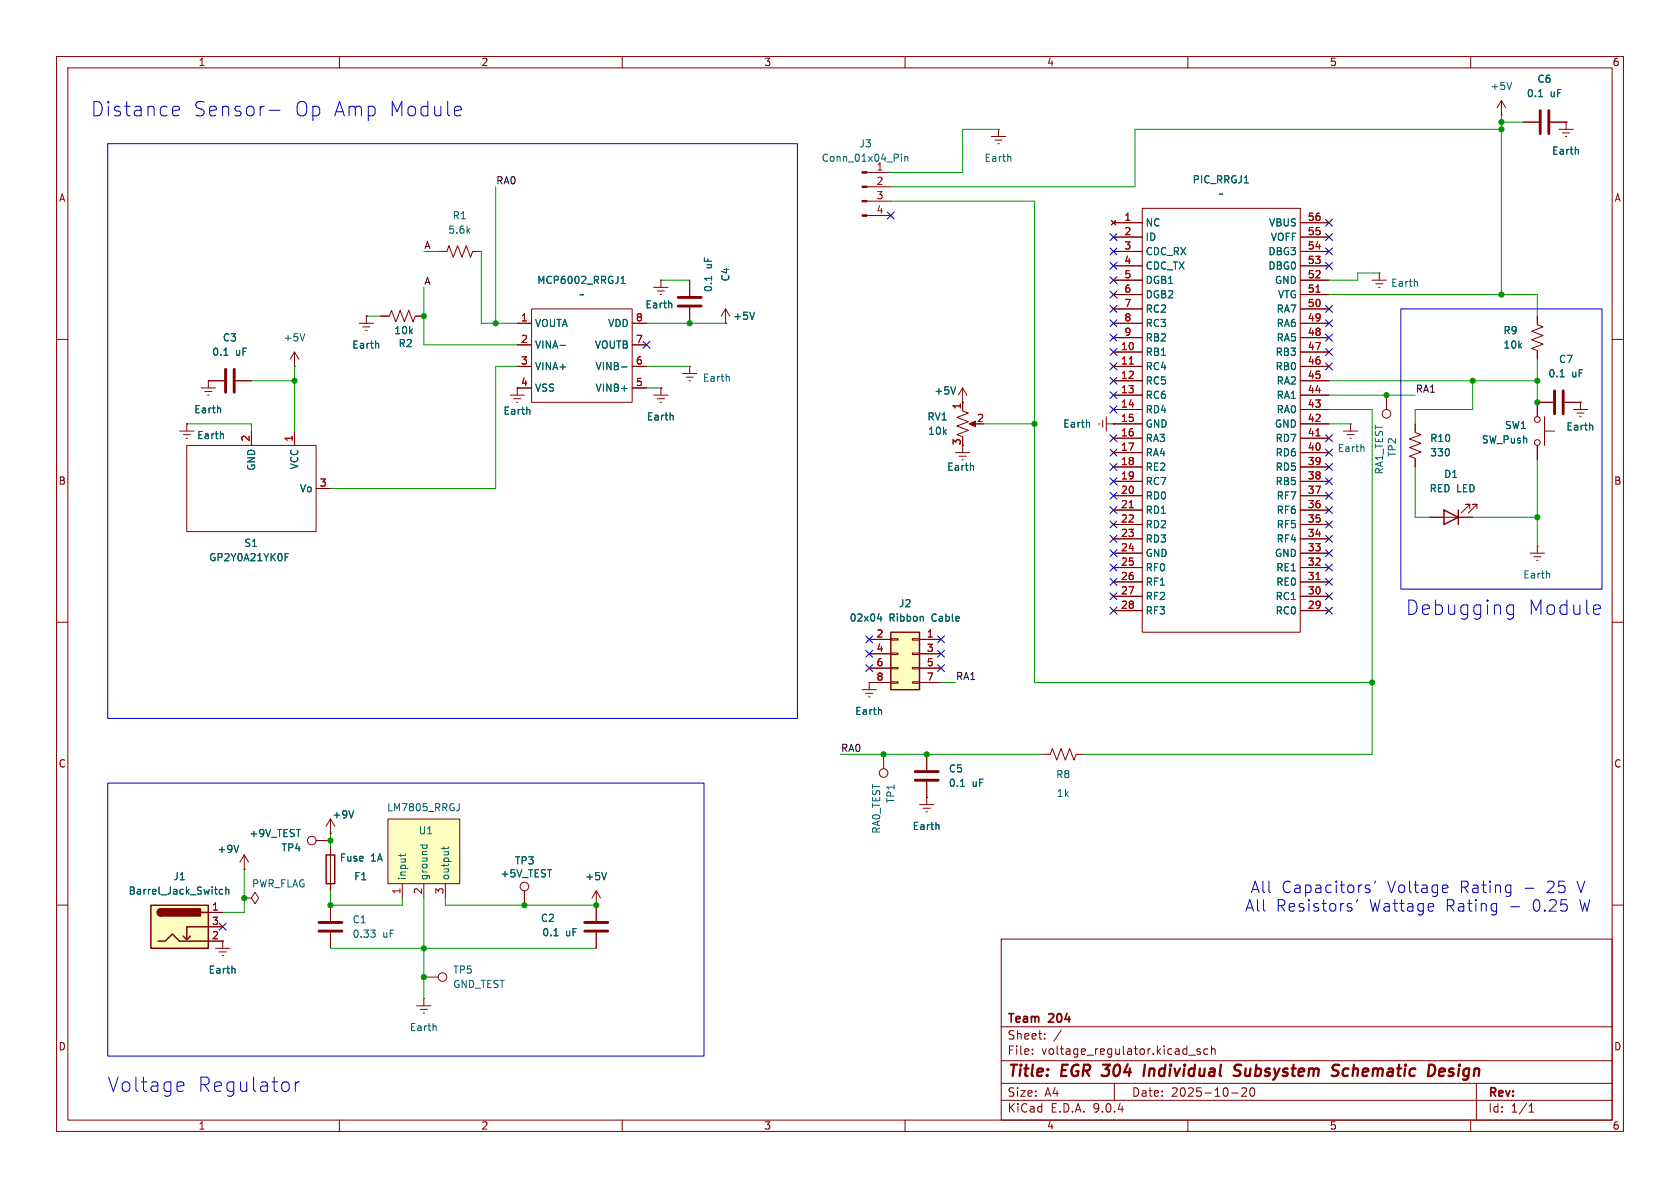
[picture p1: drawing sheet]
<svg xmlns="http://www.w3.org/2000/svg" width="297mm" height="210mm" viewBox="0 0 297 210" stroke-linecap="round" stroke-linejoin="round" font-family="sans-serif">
<g fill="none" stroke="#840000" stroke-width=".18">
<path d="M10 10h277v190h-277zM12 12h273v186h-273zM60 10v2M110 10v2M160 10v2M210 10v2M260 10v2M10 60h2M170.2 72.6l1 .4-2 .8 2 .7-2 .8 2 .8-2 .7 1 .4v.3M170.2 71.1v1.3M171.7 74.9h1M285 60h2"/>
<path d="M10 110h2M285 110h2M92.7 157.5v2.5M10 160h2M58.4 160v2.8M58.4 164.8v2.8M177 166h108v32h-108zM285 160h2M60 198v2M110 198v2M160 198v2M177 194.5h108"/>
<path d="M177 191.5h108M177 187.5h108M177 181.5h108M182.5 186.3v.1M182.5 185.5v.1M184.7 183.6v.1M184.7 182.8v.1M187.6 182.1l-1.3 2M197 191.5v3M210 198v2M210.2 186.5h1.1M212.2 185.5l-.4-.1-.2 .2 .1 .2 .5 .2v.3h-.6"/>
<path d="M213.5 185.5l-.4-.1-.3 .3v.4l.2 .2h.5M214.2 185.5l.2-.1 .3 .1 .1 .9M214.2 184.9v1.5M217.7 193.2h1.2M220.1 192.3l-.6 .1M220.3 192.4v.5l-.8 .9h.9M221.1 192.4a.81 .81 0 0 0 .4 1.4l.2-.1 .1-.5-.1-.8M260 198v2M261 191.5v6.5M270.3 196.6h.9M270.3 195.5l.4-.4v1.5"/>
<circle cx="92.7" cy="156.7" r=".76"/>
</g>
<path d="M202.4 188.2l-.2 2M219.4 188.3a.85 .85 0 0 0-1 .1 .45 .45 0 0 0 .2 .8l.3 .1a.49 .49 0 0 1 .4 .5 .49 .49 0 0 1-.5 .4l-.7-.1M236.5 189.4a.44 .44 0 0 1 0 .6M236.5 188.2l.3 .1M238.2 188.9a.66 .66 0 0 0-.8 .4v.7l.3 .2h.4M254.4 189.5l1-.1v-.4l-.2-.1-.6 .1-.2 .9 .2 .3 .6-.1" fill="none" stroke="#840000" stroke-width=".4"/>
<path d="M171.3 74.9l1.2-.5v1z" fill="#840000" stroke="#840000" stroke-width=".18"/>
<path d="M56.4 163.1h4.1M56.4 164.6h4.1" fill="none" stroke="#840000" stroke-width=".51"/>
<path d="M65.5 164.4h.8l-.4 .5M66.2 165l.1 .1-.1 .5" fill="none" stroke="#006464" stroke-width=".18"/>
<path d="M68.6 144.8h12.7v11.4h-12.7z" fill="#ffffc2"/>
<g fill="none" stroke="#840000" stroke-width=".18">
<path d="M265.4 17.8l-.7 1.3M265.4 17.8l.8 1.3M265.4 17.8v2.5M153.3 30.5h4.2M153.3 33h4.2M153.3 35.6h4.2M153.3 38.1h4.2M265.4 20.3h.1M269.2 21.6h2.8M274.1 21.6h2.8M275.6 22.9h2.5M276.2 23.5h1.3"/>
<path d="M276.7 24.1h.3M276.9 21.6h.1M276.9 21.6v1.3M242.6 49.5h2.5M243.2 50.2h1.3M243.7 50.8h.3M243.8 48.3h.1M243.8 48.3v1.2M120.6 66h2.6M121.3 66.7h1.3M121.8 67.3h.2M121.9 64.8h.1"/>
<path d="M121.9 64.8v1.2M170.2 78.7v1.3M194.3 74.8v.3M194.9 74.3v1.3M195.6 74.9h1.2M195.6 73.7v2.5M196.8 74.9h.1M237.5 76.2h2.5M238.1 76.8h1.3M238.6 77.5h.3M238.8 74.9h.1M238.8 74.9v1.3"/>
<path d="M168.9 80h2.5M169.5 80.6h1.3M170.1 81.3h.2M252.7 91.4h7.6M259.8 89.9v-.7h-.7h.7l-1.5 1.5M261.1 89.9v-.7h-.8h.8l-1.5 1.5M270.5 97.8h2.5M271.1 98.4h1.3M271.7 99.1h.2M271.8 96.5h.1M271.8 96.5v1.3M163.8 133.4v2.7"/>
<path d="M163.8 138.2v2.8M184.1 133.4h1.6l.4-1.1 .7 2.1 .8-2.1 .7 2.1 .8-2.1 .8 2.1 .3-1h1.6M43.2 153.7h.1M43.2 158.8h1.2l.7-1.1 .6 1.1-.6 1-.7-1M43.2 158.8h.1M43.2 151.1l-.8 1.3M43.2 151.1l.7 1.3M43.2 151.1v2.6M58.4 149.9v7.6M68.6 144.8h12.7v11.4h-12.7zM71.1 156.2v2.6M74.9 156.2v2.6"/>
<path d="M78.7 156.2v2.6M38.1 167.6h2.5M38.7 168.3h1.3M39.2 168.9h.3M39.4 166.4h.1M39.4 166.4v1.2"/>
</g>
<g fill="none" stroke="#006464" stroke-width=".18">
<path d="M267.2 14.5l-.4 1.3M272 17.1h.7M159.4 27.2v.2M159.4 27.7v.8M160 27.7v.8M160 27.8l.1-.1h.3l.1 .8M279 26.5v.7M250.5 49.8l.1 .8M128.9 66.6v.8M192.6 74.7v.8M241.1 79v.8M172 82.3l.1 .8"/>
<path d="M273.9 101.4l.1 .8M169.8 139h.7M42.2 149.4l-.4 1.3M70.9 150.9v.5M71.7 150.9l-.2 .3h-1.1M74.2 149.4h1.3M74.7 149.4v.3M75.4 149.4l.1 .3M78.5 149.7v.5M79.3 149.7l-.2 .3h-1.1M81.2 142.1v.9l-.4 .3M41.5 171.2v.8"/>
</g>
<path d="M255.3 90.2l2.5 1.2-2.5 1.3zM257.8 90.2v2.5M57.7 151.1h1.5v5.1h-1.5z" fill="none" stroke="#840000" stroke-width=".25"/>
<g fill="#840000" stroke="#840000" stroke-width=".18">
<path d="M152.4 30.4h.9v.2h-.9z"/>
<path d="M152.4 32.9h.9v.2h-.9z"/>
<path d="M152.4 35.4h.9v.3h-.9z"/>
<path d="M152.4 38h.9v.2h-.9z"/>
</g>
<path d="M272.3 19.6v4M273.8 19.6v4M161.8 137.9h4.1M161.8 136.4h4.1" fill="none" stroke="#840000" stroke-width=".51"/>
<path d="M26.7 160h10.1v7.6h-10.1z" fill="#ffffc2"/>
<path d="M26.7 160h10.1v7.6h-10.1zM27.9 166.4h1.3l1.3-1.3 1.2 1.3h5.1M28.4 160.7a.64 .64 0 0 0-.6 .6 .64 .64 0 0 0 .6 .6M33.7 165.5l-.7 .6M35.6 161.3h1.2M36.8 163.8h-3.8v2.3l-.6-.6" fill="none" stroke="#840000" stroke-width=".25"/>
<g fill="#840000" stroke="#840000" stroke-width=".25">
<path d="M28 160.8l.4-.1v1.2a.63 .63 0 0 1-.5-.4 .63 .63 0 0 1 .1-.7z"/>
<path d="M28.4 160.7h7v1.2h-7z"/>
</g>
<g fill="none" stroke="#840000" stroke-width=".18">
<path d="M175.3 24.1h2.5M175.9 24.8h1.3M176.4 25.4h.3M176.5 22.9h.1M176.5 22.9v1.2M271.8 55.9v1.5l1 .4-2 .7 2 .8-2 .8 2 .7-2 .8 1 .4v1.5M170.2 71.1h.1M170.2 68.6l-.8 1.3M170.2 68.6l.7 1.3M170.2 68.6v2.5M271.8 78.7v2.6M273 76.2h1.8"/>
<path d="M273 73.7v5M274.6 71.1h-2.8v2.6M276.6 71.1h2.8M152.4 121.9h2.5M153 122.6h1.3M153.5 123.2h.3M153.7 120.7h.1M153.7 120.7v1.2M156.2 133.4v2.5M55.9 148.6h2.5M58.4 147.3h.1M58.4 144.8l-.7 1.3"/>
<path d="M58.4 144.8l.8 1.3M58.4 144.8v2.5M105.4 157.5l-.8 1.3M105.4 157.5l.8 1.3M105.4 157.5v5.3M162.6 142.2h2.5M163.2 142.9h1.3M163.7 143.5h.3M163.8 141h.1M163.8 141v1.2M36.8 161.3h2.6M36.8 163.8h2.6"/>
<path d="M36.8 166.4h2.6M73.7 177.8h2.5M74.3 178.4h1.3M74.8 179.1h.3M74.9 176.5h.1M74.9 176.5v1.3M74.9 172.7h2.6M105.4 160h.1M105.4 164.8v2.8"/>
<circle cx="271.8" cy="74.2" r=".51"/>
<circle cx="271.8" cy="78.2" r=".51"/>
<circle cx="156.2" cy="136.7" r=".76"/>
<circle cx="55.1" cy="148.6" r=".76"/>
<circle cx="78.2" cy="172.7" r=".76"/>
</g>
<path d="M178.6 27.7l.1 .8M168.9 68.4l-.4 1.3M275.8 66.6h.7M155.8 125.5v.8M39.4 157.3l-.4-.1-.2 .3 .1 .5h.5M39.9 157.3l.2-.1 .3 .1 .1 .8M39.9 156.8v1.3M62.5 143.3l-.4 1.3M107.2 154.2l-.4 1.3M165.9 145.8l.1 .8M97.9 165.4h.8M77 181.4l.1 .8" fill="none" stroke="#006464" stroke-width=".18"/>
<path d="M274.8 69.1v4.1M276.4 69.1v4.1M103.4 163.1h4M103.4 164.6h4" fill="none" stroke="#840000" stroke-width=".51"/>
<path d="M157.5 111.8h5.1v10.1h-5.1z" fill="#ffffc2"/>
<g fill="none" stroke="#840000" stroke-width=".18">
<path d="M196.5 39l.7 .8M196.8 39.4h5.1M197.2 39l-.7 .8M201.9 36.8h28v75h-28zM229.9 39.4h5M269.2 21.6h2.8M274.1 21.6h2.8M276.9 21.6h.1M63.5 57.2h2.5M64.1 57.8h1.3M64.6 58.4h.3M64.8 55.9h.1"/>
<path d="M64.8 55.9v1.3M67.3 55.9h1.5l.4-1 .8 2 .7-2 .8 2 .8-2 .7 2 .4-1h1.5M77.5 44.5h1.5l.4-1.1 .7 2.1 .8-2.1 .8 2.1 .7-2.1 .8 2.1 .4-1h1.5M91.4 57.2h2.6M94 54.6h17.8v16.5h-17.8zM111.8 57.2h2.5M115.6 50.8h2.5M116.2 51.4h1.3M116.7 52.1h.3M116.8 49.5h.1M116.8 49.5v1.3M121.9 49.5v2.8"/>
<path d="M121.9 54.4v2.8M128.3 57.2h.1M128.3 54.6l-.8 1.3M128.3 54.6l.7 1.3M128.3 54.6v2.6M196.8 41.9h5.1M196.8 44.5h5.1M196.8 47h5.1M196.8 49.5h5.1M196.8 52.1h5.1M196.8 54.6h5.1M196.8 57.2h5.1"/>
<path d="M196.8 59.7h5.1M229.9 41.9h5M229.9 44.5h5M229.9 47h5M229.9 49.5h5M229.9 52.1h5M229.9 54.6h5M229.9 57.2h5M229.9 59.7h5M271.8 55.9v1.3M31.7 76.2h2.6M32.4 76.8h1.3"/>
<path d="M32.9 77.5h.2M33 78.7h22.9v15.3h-22.9zM33 74.9h.1M33 74.9v1.3M35.6 68.6h2.5M36.2 69.2h1.3M36.7 69.9h.3M36.8 67.3h.1M36.8 67.3h2.8M36.8 67.3v1.3M41.7 67.3h2.7M44.4 76.2v2.5"/>
<path d="M52.1 64.8h.1M52.1 62.2l-.8 1.3M52.1 62.2l.7 1.3M52.1 62.2v2.6M52.1 76.2v2.5M90.2 69.9h2.5M90.8 70.5h1.3M91.3 71.1h.3M91.4 64.8h2.6M91.4 61h2.6M94 68.6h-2.6v1.3M111.8 64.8h2.5"/>
<path d="M111.8 68.6h2.5M111.8 61h2.5M115.6 69.9h2.5M116.2 70.5h1.3M116.7 71.1h.3M116.8 68.6h.1M116.8 68.6v1.3M170.2 71.1h.1M170.2 71.1v1.3M196.8 74.9h.1M196.8 62.2h5.1M196.8 64.8h5.1"/>
<path d="M196.8 67.3h5.1M196.8 69.9h5.1M196.8 72.4h5.1M196.8 74.9h5.1M196.8 77.5h5.1M229.9 62.2h5M229.9 64.8h5M229.9 67.3h5M229.9 69.9h5M229.9 72.4h5M229.9 74.9h5M229.9 77.5h5"/>
<path d="M245.1 69.9v2.5M250.2 74.9v1.6l1 .3-2 .8 2 .8-2 .7 2 .8-2 .7 1 .4v1.6M271.8 62.2v1.3M271.8 78.7v2.6M274.6 71.1h-2.8v2.6M276.6 71.1h2.8M278.1 72.4h2.6M278.8 73h1.2M279.3 73.7h.2M279.4 71.1h.1M279.4 71.1v1.3M55.9 86.4h2.5"/>
<path d="M196.8 80h5.1M196.8 82.6h5.1M196.8 85.1h5.1M196.8 87.6h5.1M196.8 90.2h5.1M196.8 92.7h5.1M196.8 95.3h5.1M196.8 97.8h5.1M229.9 80h5M229.9 82.6h5M229.9 85.1h5M229.9 87.6h5"/>
<path d="M229.9 90.2h5M229.9 92.7h5M229.9 95.3h5M229.9 97.8h5M252.7 91.4h2.6M257.8 91.4h2.5M153.7 113h3.8M153.7 115.6h3.8M153.7 118.1h3.8M157.5 112.9h1.2v.3h-1.2zM157.5 115.4h1.2v.3h-1.2zM157.5 118h1.2v.2h-1.2z"/>
<path d="M161.3 112.9h1.3v.3h-1.3zM161.3 115.4h1.3v.3h-1.3zM161.3 118h1.3v.2h-1.3zM162.6 113h3.8M162.6 115.6h3.8M162.6 118.1h3.8M196.8 100.3h5.1M196.8 102.9h5.1M196.8 105.4h5.1M196.8 108h5.1M229.9 100.3h5M229.9 102.9h5"/>
<path d="M229.9 105.4h5M229.9 108h5M153.7 120.7h.1M153.7 120.7h3.8M157.5 120.5h1.2v.3h-1.2zM161.3 120.5h1.3v.3h-1.3zM162.6 120.7h3.8M163.8 133.4v2.7M163.8 138.2v2.8M43.2 153.7h.1M55.9 148.6h2.5M58.4 147.3h.1"/>
<path d="M58.4 149.9v1.2M58.4 156.2v1.3M92.7 157.5v2.5M163.8 141h.1M36.8 161.3h2.6M36.8 163.8h2.6M36.8 166.4h2.6M39.4 166.4h.1M105.4 160h.1M105.4 160v2.8M105.4 164.8v2.8"/>
<circle cx="245.1" cy="73.2" r=".76"/>
</g>
<path d="M157.5 111.8h5.1v10.1h-5.1z" fill="none" stroke="#840000" stroke-width=".25"/>
<g fill="none" stroke="#006464" stroke-width=".18">
<path d="M272 17.1h.7M279 26.5v.7M53.9 59l-.4 1.3M109.8 50.1h.7M109.8 49.2l.4-.4v1.3M118.7 53.6l.1 .8M125.8 48.8v.8M133.4 55.2l-.4 1.3M38.9 72.2l.1 .8M39.5 76.8v.7M39.6 62.8h.7M66.9 60.8v.7"/>
<path d="M93.6 72.4l.1 .8M99 61.1h1M109.9 64.9h.9M119 73.5v.7M168.9 68.4l-.4 1.3M192.6 74.7v.8M275.8 66.6h.7M281.5 75.2l.1 .8M50.4 98.5h.4M50.4 97.9h.6M172 82.3l.1 .8M155.1 109.4h.8"/>
<path d="M155.7 109v.8M155.8 125.5v.8M169.8 139h.7M39.4 157.3l-.4-.1-.2 .3 .1 .5h.5M39.9 157.3l.2-.1 .3 .1 .1 .8M39.9 156.8v1.3M42.2 149.4l-.4 1.3M62.5 143.3l-.4 1.3M107.2 154.2l-.4 1.3M165.9 145.8l.1 .8M41.5 171.2v.8M97.9 165.4h.8"/>
</g>
<path d="M232.7 51.7h.7M199.6 64.4h.8M232.7 77.1h.7M199.6 89.8h.8M232.7 102.5h.7" fill="none" stroke="#a90000" stroke-width=".18"/>
<path d="M119.9 54.1h4.1M119.9 52.6h4.1M39.9 65.3v4M41.4 65.3v4" fill="none" stroke="#840000" stroke-width=".51"/>
<g fill="none" stroke="#009600" stroke-width=".18">
<path d="M87.6 33v24.2M157.5 35.6h25.4v85.1h59.7M176.5 22.9h-6.3v7.6h-12.7M265.4 20.3v31.8M265.4 22.9h-64.7v10.1h-43.2M265.4 21.6h3.8M64.8 55.9h2.5M74.9 50.8v10.2h16.5M74.9 44.5h2.6M85.1 44.5v12.7h6.3M114.3 57.2h14M116.8 49.5h5.1"/>
<path d="M234.9 52.1h36.9v3.8M243.8 48.3h-3.8v1.2h-5.1M33 74.9h11.4v1.3M44.4 67.3h7.7M52.1 64.8v11.4M91.4 64.8h-3.8v21.6h-29.2M114.3 64.8h7.6M114.3 68.6h2.5M174 74.9h8.9M234.9 74.9h3.9M234.9 72.4h7.7v61h-50.8M234.9 67.3h36.9"/>
<path d="M234.9 69.9h15.3M260.3 67.3v5.1h-10.1v2.5M271.8 63.5v7.6M250.2 82.6v8.8h2.5M260.3 91.4h11.5M271.8 81.3v15.2M148.6 133.4h35.5M166.4 120.7h2.5M43.2 153.7v7.6h-3.8M58.4 157.5v2.5h12.7v-1.2M58.4 147.3v2.6M74.9 158.8v17.7"/>
<path d="M78.7 158.8v1.2h26.7M58.4 167.6h47"/>
</g>
<g fill="none" stroke="#000084" stroke-width=".18">
<path d="M156.9 37.5l1.2 1.2M158.1 37.5l-1.2 1.2M234.3 38.8l1.3 1.2M235.6 38.8l-1.3 1.2M196.2 51.5l1.3 1.2M196.2 56.5l1.3 1.3M196.2 59.1l1.3 1.2M196.2 46.4l1.3 1.2M196.2 54l1.3 1.2M196.2 48.9l1.3 1.2M196.2 41.3l1.3 1.2M196.2 43.8l1.3 1.3"/>
<path d="M197.5 51.5l-1.3 1.2M197.5 56.5l-1.3 1.3M197.5 59.1l-1.3 1.2M197.5 46.4l-1.3 1.2M197.5 54l-1.3 1.2M197.5 48.9l-1.3 1.2M197.5 41.3l-1.3 1.2M197.5 43.8l-1.3 1.3M234.3 43.8l1.3 1.3M234.3 54l1.3 1.2M234.3 46.4l1.3 1.2M234.3 41.3l1.3 1.2"/>
<path d="M234.3 56.5l1.3 1.3M234.3 59.1l1.3 1.2M235.6 43.8l-1.3 1.3M235.6 56.5l-1.3 1.3M235.6 46.4l-1.3 1.2M235.6 54l-1.3 1.2M235.6 41.3l-1.3 1.2M235.6 59.1l-1.3 1.2M113.7 60.4l1.2 1.2M114.9 60.4l-1.2 1.2M196.2 64.2l1.3 1.2M196.2 61.6l1.3 1.2"/>
<path d="M196.2 66.7l1.3 1.2M196.2 69.2l1.3 1.3M196.2 71.8l1.3 1.2M196.2 76.9l1.3 1.2M196.2 79.4l1.3 1.2M197.5 76.9l-1.3 1.2M197.5 71.8l-1.3 1.2M197.5 69.2l-1.3 1.3M197.5 79.4l-1.3 1.2M197.5 64.2l-1.3 1.2M197.5 61.6l-1.3 1.2M197.5 66.7l-1.3 1.2"/>
<path d="M234.3 64.2l1.3 1.2M234.3 76.9l1.3 1.2M234.3 61.6l1.3 1.2M234.3 79.4l1.3 1.2M235.6 61.6l-1.3 1.2M235.6 64.2l-1.3 1.2M235.6 76.9l-1.3 1.2M235.6 79.4l-1.3 1.2M196.2 97.2l1.3 1.2M196.2 99.7l1.3 1.2M196.2 94.6l1.3 1.3M196.2 84.5l1.3 1.2"/>
<path d="M196.2 87l1.3 1.2M196.2 89.6l1.3 1.2M196.2 92.1l1.3 1.2M196.2 81.9l1.3 1.3M197.5 97.2l-1.3 1.2M197.5 99.7l-1.3 1.2M197.5 87l-1.3 1.2M197.5 94.6l-1.3 1.3M197.5 84.5l-1.3 1.2M197.5 89.6l-1.3 1.2M197.5 92.1l-1.3 1.2M197.5 81.9l-1.3 1.3"/>
<path d="M234.3 81.9l1.3 1.3M234.3 84.5l1.3 1.2M234.3 89.6l1.3 1.2M234.3 99.7l1.3 1.2M234.3 92.1l1.3 1.2M234.3 97.2l1.3 1.2M234.3 94.6l1.3 1.3M234.3 87l1.3 1.2M235.6 81.9l-1.3 1.3M235.6 84.5l-1.3 1.2M235.6 89.6l-1.3 1.2M235.6 99.7l-1.3 1.2"/>
<path d="M235.6 92.1l-1.3 1.2M235.6 97.2l-1.3 1.2M235.6 94.6l-1.3 1.3M235.6 87l-1.3 1.2M153.1 117.5l1.2 1.2M153.1 115l1.2 1.2M153.1 112.4l1.2 1.2M154.3 117.5l-1.2 1.2M154.3 115l-1.2 1.2M154.3 112.4l-1.2 1.2M165.8 117.5l1.2 1.2M165.8 115l1.2 1.2"/>
<path d="M165.8 112.4l1.2 1.2M167 117.5l-1.2 1.2M167 115l-1.2 1.2M167 112.4l-1.2 1.2M196.2 107.3l1.3 1.3M196.2 104.8l1.3 1.2M196.2 102.3l1.3 1.2M197.5 107.3l-1.3 1.3M197.5 104.8l-1.3 1.2M197.5 102.3l-1.3 1.2M234.3 102.3l1.3 1.2M234.3 104.8l1.3 1.2"/>
<path d="M234.3 107.3l1.3 1.3M235.6 102.3l-1.3 1.2M235.6 104.8l-1.3 1.2M235.6 107.3l-1.3 1.3M38.8 163.2l1.2 1.2M40 163.2l-1.2 1.2"/>
</g>
<g fill="none" stroke="#0000c2" stroke-width=".18">
<path d="M30.9 18.8l.7 .1 .1 .5-1.2 .2M47.6 19.5h1.9M81.2 18.8l.2 .1 .2 .5-1.3 .2M19 25.4h122v101.6h-122zM31.6 20.4l-.7 .1M81.4 20.4l-.2 .1M247.6 54.6h35.6v49.5h-35.6zM266.6 108.5l.2 .1 .8-.1M266.6 107l.2-.1 .8 .1M267.6 106.9v2.1a.69 .69 0 0 1-1.1 .3M282.6 106.9l.2 .1 .1 .5-1.2 .3M282.8 108.5l-.2 .1"/>
<path d="M19 138.4h105.5v48.3h-105.5zM238.5 159.7l.4 .1M241.4 156.8l.3 .3 .4 .1 .1 .2-.1 .3-.2 .1-.5-.1M242.1 156.5l-.4-.1-.3 .3M243.2 155.8l-.2 .4M253.4 159.8l.1 .4-1 .2M255.7 156.4l.2 .1 .1 .4-1 .2M255.9 157.7l-.2 .1M264.4 159.7l.2 .1M264.6 159.7l-.1 1.9M266.9 156.4l.2 .1M267.1 156.4l-.1 1.9"/>
<path d="M267.1 157.7l-.2 .1M269.6 157h1.6M238.5 160.4l.4 .1 .1 .3-.3 .3h-.3M264.6 161l-.2 .1M267.1 160.3h1.5M31.7 191.2l.7 .2 .1 .5-1.2 .2M32.4 192.8l-.7 .1M52.2 191.2v1.7M52.9 191.2a.65 .65 0 0 0-.7 .5"/>
</g>
<g fill="#009600" stroke="#009600" stroke-width=".18">
<circle cx="105.4" cy="160" r=".46"/>
<circle cx="92.7" cy="160" r=".46"/>
<circle cx="74.9" cy="172.7" r=".46"/>
<circle cx="74.9" cy="167.6" r=".46"/>
<circle cx="43.2" cy="158.8" r=".46"/>
<circle cx="58.4" cy="148.6" r=".46"/>
<circle cx="58.4" cy="160" r=".46"/>
<circle cx="265.4" cy="52.1" r=".46"/>
<circle cx="271.8" cy="67.3" r=".46"/>
<circle cx="271.8" cy="71.1" r=".46"/>
<circle cx="265.4" cy="21.6" r=".46"/>
<circle cx="265.4" cy="22.9" r=".46"/>
<circle cx="163.8" cy="133.4" r=".46"/>
<circle cx="182.9" cy="74.9" r=".46"/>
<circle cx="156.2" cy="133.4" r=".46"/>
<circle cx="52.1" cy="67.3" r=".46"/>
<circle cx="121.9" cy="57.2" r=".46"/>
<circle cx="87.6" cy="57.2" r=".46"/>
<circle cx="74.9" cy="55.9" r=".46"/>
<circle cx="271.8" cy="91.4" r=".46"/>
<circle cx="242.6" cy="120.7" r=".46"/>
<circle cx="260.3" cy="67.3" r=".46"/>
<circle cx="245.1" cy="69.9" r=".46"/>
</g>
<g font-size="3.5" fill="#0000c2">
<text x="16" y="20.8">Distance</text>
<text x="34.1" y="20.8">Sensor-</text>
<text x="52" y="20.8">Op Amp</text>
<text x="68.6" y="20.8">Module</text>
<text x="248.5" y="108.9">Debugging</text>
<text x="270.1" y="108.9">Module</text>
<text x="19" y="193.3">Voltage</text>
<text x="34.9" y="193.3">Regulator</text>
</g>
<g font-size="2.8" fill="#0000c2">
<text x="220" y="161.4">All</text>
<text x="221" y="158.1">All</text>
<text x="225.5" y="161.4">Resistors'</text>
<text x="226.5" y="158.1">Capacitors'</text>
<text x="242" y="161.4">Wattage</text>
<text x="245.2" y="158.1">Voltage</text>
<text x="255.5" y="161.4">Rating</text>
<text x="258" y="158.1">Rating</text>
<text x="270.9" y="161.4">0.25</text>
<text x="273.4" y="158.1">25</text>
<text x="278.9" y="158.1">V</text>
<text x="279.3" y="161.4">W</text>
</g>
<g font-size="2.8" fill="#840000">
<text x="178" y="190.9">Title:</text>
<text x="187.7" y="190.9">EGR 304</text>
<text x="203.8" y="190.9">Individual</text>
<text x="220.6" y="190.9">Subsystem</text>
<text x="238.8" y="190.9">Schematic</text>
<text x="256.5" y="190.9">Design</text>
</g>
<g font-size="2.1" fill="#840000">
<text x="178" y="184">Sheet:</text>
<text x="178" y="181.2">Team</text>
<text x="185.5" y="181.2">204</text>
<text x="178" y="186.7">File:</text>
<text x="184.1" y="186.7">voltage_regulator.kicad_sch</text>
<text x="178" y="196.9">KiCad</text>
<text x="178" y="194.1">Size:</text>
<text x="184.7" y="194.1">A4</text>
<text x="185.7" y="196.9">E.D.A.</text>
<text x="193.3" y="196.9">9.0.4</text>
<text x="200" y="194.1">Date:</text>
<text x="207" y="194.1">2025-10-20</text>
<text x="263" y="194.3">Rev:</text>
<text x="263" y="196.9">Id:</text>
<text x="267.1" y="196.9">1/1</text>
</g>
<g font-size="1.8" fill="#840000">
<text x="35" y="11.9">1</text>
<text x="85" y="11.9">2</text>
<text x="135" y="11.9">3</text>
<text x="185" y="11.9">4</text>
<text x="235" y="11.9">5</text>
<text x="285" y="11.9">6</text>
<text x="10.3" y="35.9">A</text>
<text x="285.3" y="35.9">A</text>
<text x="169.9" y="78.8" transform="rotate(-90 169.9 78.8)">3</text>
<text x="10.3" y="85.9">B</text>
<text x="285.3" y="85.9">B</text>
<text x="10.3" y="135.9">C</text>
<text x="285.3" y="135.9">C</text>
<text x="10.3" y="185.9">D</text>
<text x="285.3" y="185.9">D</text>
<text x="35" y="199.9">1</text>
<text x="85" y="199.9">2</text>
<text x="135" y="199.9">3</text>
<text x="185" y="199.9">4</text>
<text x="235" y="199.9">5</text>
<text x="285" y="199.9">6</text>
</g>
<g font-size="1.8" fill="#006464">
<text x="263.4" y="16.1">+5V</text>
<text x="269.8" y="17.4">0.1</text>
<text x="271.7" y="14.8">C6</text>
<text x="274" y="17.4">uF</text>
<text x="145.2" y="28.8">Conn_01x04_Pin</text>
<text x="151.8" y="26.3">J3</text>
<text x="173.9" y="28.8">Earth</text>
<text x="274.3" y="27.5">Earth</text>
<text x="154.9" y="30.2">1</text>
<text x="210.7" y="32.6">PIC_RRGJ1</text>
<text x="215.3" y="35.2">~</text>
<text x="79.2" y="41.5">5.6k</text>
<text x="79.9" y="39">R1</text>
<text x="202.4" y="40.2">NC</text>
<text x="224.3" y="40.2">VBUS</text>
<text x="126.1" y="47.5" transform="rotate(-90 126.1 47.5)">uF</text>
<text x="202.4" y="42.8">ID</text>
<text x="202.4" y="45.3">CDC_RX</text>
<text x="202.4" y="47.9">CDC_TX</text>
<text x="224.1" y="45.3">DBG3</text>
<text x="224.1" y="47.9">DBG0</text>
<text x="224.6" y="42.8">VOFF</text>
<text x="94.9" y="50.4">MCP6002_RRGJ1</text>
<text x="102.3" y="52.9">~</text>
<text x="126.1" y="51.7" transform="rotate(-90 126.1 51.7)">0.1</text>
<text x="129.1" y="49.9" transform="rotate(-90 129.1 49.9)">C4</text>
<text x="202.4" y="50.4">DGB1</text>
<text x="202.4" y="52.9">DGB2</text>
<text x="225.3" y="50.4">GND</text>
<text x="225.8" y="52.9">VTG</text>
<text x="245.8" y="50.9">Earth</text>
<text x="69.6" y="59.3">10k</text>
<text x="94.5" y="58">VOUTA</text>
<text x="107.4" y="58">VDD</text>
<text x="114" y="54.7">Earth</text>
<text x="129.5" y="56.7">+5V</text>
<text x="202.4" y="55.5">RC2</text>
<text x="202.4" y="58">RC3</text>
<text x="225.6" y="55.5">RA7</text>
<text x="225.6" y="58">RA6</text>
<text x="265.7" y="59.3">R9</text>
<text x="37.4" y="63.1">0.1</text>
<text x="39.3" y="60.6">C3</text>
<text x="41.6" y="63.1">uF</text>
<text x="50" y="60.6">+5V</text>
<text x="62.2" y="61.8">Earth</text>
<text x="70.4" y="61.6">R2</text>
<text x="94.5" y="61.8">VINA-</text>
<text x="94.5" y="65.6">VINA+</text>
<text x="105.1" y="61.8">VOUTB</text>
<text x="105.2" y="65.6">VINB-</text>
<text x="202.4" y="60.6">RB2</text>
<text x="202.4" y="63.1">RB1</text>
<text x="202.4" y="65.6">RC4</text>
<text x="225.4" y="63.1">RB3</text>
<text x="225.4" y="65.6">RB0</text>
<text x="225.6" y="60.6">RA5</text>
<text x="265.7" y="61.8">10k</text>
<text x="275.5" y="64.4">C7</text>
<text x="94.5" y="69.4">VSS</text>
<text x="105.2" y="69.4">VINB+</text>
<text x="124.2" y="67.7">Earth</text>
<text x="165.1" y="70">+5V</text>
<text x="202.4" y="68.2">RC5</text>
<text x="202.4" y="70.7">RC6</text>
<text x="225.6" y="68.2">RA2</text>
<text x="225.6" y="70.7">RA1</text>
<text x="273.6" y="66.9">0.1</text>
<text x="277.8" y="66.9">uF</text>
<text x="34.2" y="73.3">Earth</text>
<text x="34.8" y="77.8">Earth</text>
<text x="88.9" y="73.5">Earth</text>
<text x="114.3" y="74.5">Earth</text>
<text x="163.9" y="74.5">RV1</text>
<text x="164" y="77.1">10k</text>
<text x="187.9" y="75.8">Earth</text>
<text x="202.4" y="73.3">RD4</text>
<text x="202.4" y="75.8">GND</text>
<text x="225.3" y="75.8">GND</text>
<text x="225.6" y="73.3">RA0</text>
<text x="265.9" y="76">SW1</text>
<text x="276.8" y="76.3">Earth</text>
<text x="45.3" y="83.3" transform="rotate(-90 45.3 83.3)">GND</text>
<text x="52.9" y="83.1" transform="rotate(-90 52.9 83.1)">VCC</text>
<text x="167.3" y="83.4">Earth</text>
<text x="202.4" y="78.3">RA3</text>
<text x="202.4" y="80.9">RA4</text>
<text x="202.4" y="83.4">RE2</text>
<text x="225.4" y="78.3">RD7</text>
<text x="225.4" y="80.9">RD6</text>
<text x="225.4" y="83.4">RD5</text>
<text x="236.4" y="80.1">Earth</text>
<text x="244.7" y="84" transform="rotate(-90 244.7 84)">RA1_TEST</text>
<text x="247" y="80.9" transform="rotate(-90 247 80.9)">TP2</text>
<text x="252.7" y="80.9">330</text>
<text x="252.7" y="78.3">R10</text>
<text x="261.9" y="78.6">SW_Push</text>
<text x="52.9" y="87.2">Vo</text>
<text x="202.4" y="86">RC7</text>
<text x="202.4" y="88.5">RD0</text>
<text x="225.4" y="86">RB5</text>
<text x="225.6" y="88.5">RF7</text>
<text x="252.6" y="87.2">RED LED</text>
<text x="255.2" y="84.7">D1</text>
<text x="202.4" y="91">RD1</text>
<text x="202.4" y="93.6">RD2</text>
<text x="225.6" y="91">RF6</text>
<text x="225.6" y="93.6">RF5</text>
<text x="36.9" y="99.4">GP2Y0A21YK0F</text>
<text x="43.1" y="96.9">S1</text>
<text x="202.4" y="96.1">RD3</text>
<text x="202.4" y="98.7">GND</text>
<text x="202.4" y="101.2">RF0</text>
<text x="225.3" y="98.7">GND</text>
<text x="225.5" y="101.2">RE1</text>
<text x="225.6" y="96.1">RF4</text>
<text x="158.8" y="107.5">J2</text>
<text x="202.4" y="103.7">RF1</text>
<text x="202.4" y="106.3">RF2</text>
<text x="225.4" y="106.3">RC1</text>
<text x="225.5" y="103.7">RE0</text>
<text x="269.2" y="102.5">Earth</text>
<text x="150.1" y="110.1">02x04</text>
<text x="157.2" y="110.1">Ribbon</text>
<text x="164.8" y="110.1">Cable</text>
<text x="202.4" y="108.8">RF3</text>
<text x="225.4" y="108.8">RC0</text>
<text x="151.1" y="126.6">Earth</text>
<text x="167.6" y="136.8">C5</text>
<text x="186.6" y="137.8">R8</text>
<text x="68.3" y="143.6">LM7805_RRGJ</text>
<text x="158.3" y="142.1" transform="rotate(-90 158.3 142.1)">TP1</text>
<text x="167.6" y="139.3">0.1</text>
<text x="171.8" y="139.3">uF</text>
<text x="186.7" y="141.1">1k</text>
<text x="44" y="148.2">+9V_TEST</text>
<text x="58.7" y="144.9">+9V</text>
<text x="73.9" y="147.7">U1</text>
<text x="155.8" y="147.5" transform="rotate(-90 155.8 147.5)">RA0_TEST</text>
<text x="161.2" y="146.9">Earth</text>
<text x="30.6" y="155.8">J1</text>
<text x="38.3" y="151">+9V</text>
<text x="49.7" y="150.7">TP4</text>
<text x="60" y="152.5">Fuse</text>
<text x="62.5" y="155.8">F1</text>
<text x="65.5" y="152.5">1A</text>
<text x="72" y="155.7" transform="rotate(-90 72 155.7)">input</text>
<text x="75.8" y="155.7" transform="rotate(-90 75.8 155.7)">ground</text>
<text x="79.6" y="155.7" transform="rotate(-90 79.6 155.7)">output</text>
<text x="88.4" y="155.3">+5V_TEST</text>
<text x="90.9" y="153">TP3</text>
<text x="103.4" y="155.8">+5V</text>
<text x="22.6" y="158.3">Barrel_Jack_Switch</text>
<text x="44.5" y="157.1">PWR_FLAG</text>
<text x="62.2" y="163.4">C1</text>
<text x="62.2" y="166">0.33</text>
<text x="67.6" y="166">uF</text>
<text x="95.5" y="163.2">C2</text>
<text x="95.8" y="165.7">0.1</text>
<text x="100" y="165.7">uF</text>
<text x="36.8" y="172.3">Earth</text>
<text x="80" y="172.3">TP5</text>
<text x="80" y="174.9">GND_TEST</text>
<text x="72.3" y="182.5">Earth</text>
</g>
<g font-size="1.8" fill="#0f0f0f">
<text x="87.6" y="32.7">RA0</text>
<text x="74.9" y="44.1">A</text>
<text x="74.9" y="50.5">A</text>
<text x="250.2" y="69.5">RA1</text>
<text x="168.9" y="120.3">RA1</text>
<text x="148.6" y="133">RA0</text>
</g>
<g font-size="1.8" fill="#a90000">
<text x="154.9" y="32.8">2</text>
<text x="154.9" y="35.3">3</text>
<text x="154.9" y="37.8">4</text>
<text x="198.7" y="39.1">1</text>
<text x="198.7" y="41.7">2</text>
<text x="231.1" y="39.1">56</text>
<text x="231.1" y="41.7">55</text>
<text x="198.7" y="44.2">3</text>
<text x="198.7" y="46.7">4</text>
<text x="231.1" y="44.2">54</text>
<text x="231.1" y="46.7">53</text>
<text x="198.7" y="49.3">5</text>
<text x="198.7" y="51.8">6</text>
<text x="231.1" y="49.3">52</text>
<text x="231.1" y="51.8">51</text>
<text x="92" y="56.9">1</text>
<text x="112.3" y="56.9">8</text>
<text x="198.7" y="54.4">7</text>
<text x="198.7" y="56.9">8</text>
<text x="198.7" y="59.4">9</text>
<text x="231.1" y="54.4">50</text>
<text x="231.1" y="56.9">49</text>
<text x="231.1" y="59.4">48</text>
<text x="92" y="60.7">2</text>
<text x="92" y="64.5">3</text>
<text x="112.3" y="60.7">7</text>
<text x="112.3" y="64.5">6</text>
<text x="198.1" y="62">10</text>
<text x="198.1" y="64.5">11</text>
<text x="231.1" y="62">47</text>
<text x="231.1" y="64.5">46</text>
<text x="92" y="68.3">4</text>
<text x="112.3" y="68.3">5</text>
<text x="198.1" y="67.1">12</text>
<text x="198.1" y="69.6">13</text>
<text x="231.1" y="67.1">45</text>
<text x="231.1" y="69.6">44</text>
<text x="169.9" y="72.5" transform="rotate(-90 169.9 72.5)">1</text>
<text x="172.6" y="74.7">2</text>
<text x="198.1" y="72.1">14</text>
<text x="198.1" y="74.7">15</text>
<text x="198.1" y="77.2">16</text>
<text x="231.1" y="72.1">43</text>
<text x="231.1" y="74.7">42</text>
<text x="231.1" y="77.2">41</text>
<text x="44.2" y="78.2" transform="rotate(-90 44.2 78.2)">2</text>
<text x="51.8" y="78.2" transform="rotate(-90 51.8 78.2)">1</text>
<text x="198.1" y="79.8">17</text>
<text x="198.1" y="82.3">18</text>
<text x="231.1" y="79.8">40</text>
<text x="231.1" y="82.3">39</text>
<text x="56.4" y="86.1">3</text>
<text x="198.1" y="84.8">19</text>
<text x="198.1" y="87.4">20</text>
<text x="198.1" y="89.9">21</text>
<text x="231.1" y="84.8">38</text>
<text x="231.1" y="87.4">37</text>
<text x="231.1" y="89.9">36</text>
<text x="198.1" y="92.5">22</text>
<text x="198.1" y="95">23</text>
<text x="231.1" y="92.5">35</text>
<text x="231.1" y="95">34</text>
<text x="198.1" y="97.5">24</text>
<text x="198.1" y="100.1">25</text>
<text x="231.1" y="97.5">33</text>
<text x="231.1" y="100.1">32</text>
<text x="198.1" y="102.6">26</text>
<text x="198.1" y="105.2">27</text>
<text x="198.1" y="107.7">28</text>
<text x="231.1" y="102.6">31</text>
<text x="231.1" y="105.2">30</text>
<text x="231.1" y="107.7">29</text>
<text x="154.9" y="112.8">2</text>
<text x="163.8" y="112.8">1</text>
<text x="154.9" y="115.3">4</text>
<text x="154.9" y="117.9">6</text>
<text x="163.8" y="115.3">3</text>
<text x="163.8" y="117.9">5</text>
<text x="154.9" y="120.4">8</text>
<text x="163.8" y="120.4">7</text>
<text x="37.4" y="161">1</text>
<text x="70.9" y="158.2" transform="rotate(-90 70.9 158.2)">1</text>
<text x="74.7" y="158.2" transform="rotate(-90 74.7 158.2)">2</text>
<text x="78.5" y="158.2" transform="rotate(-90 78.5 158.2)">3</text>
<text x="37.4" y="163.6">3</text>
<text x="37.4" y="166.1">2</text>
</g>
</svg>
